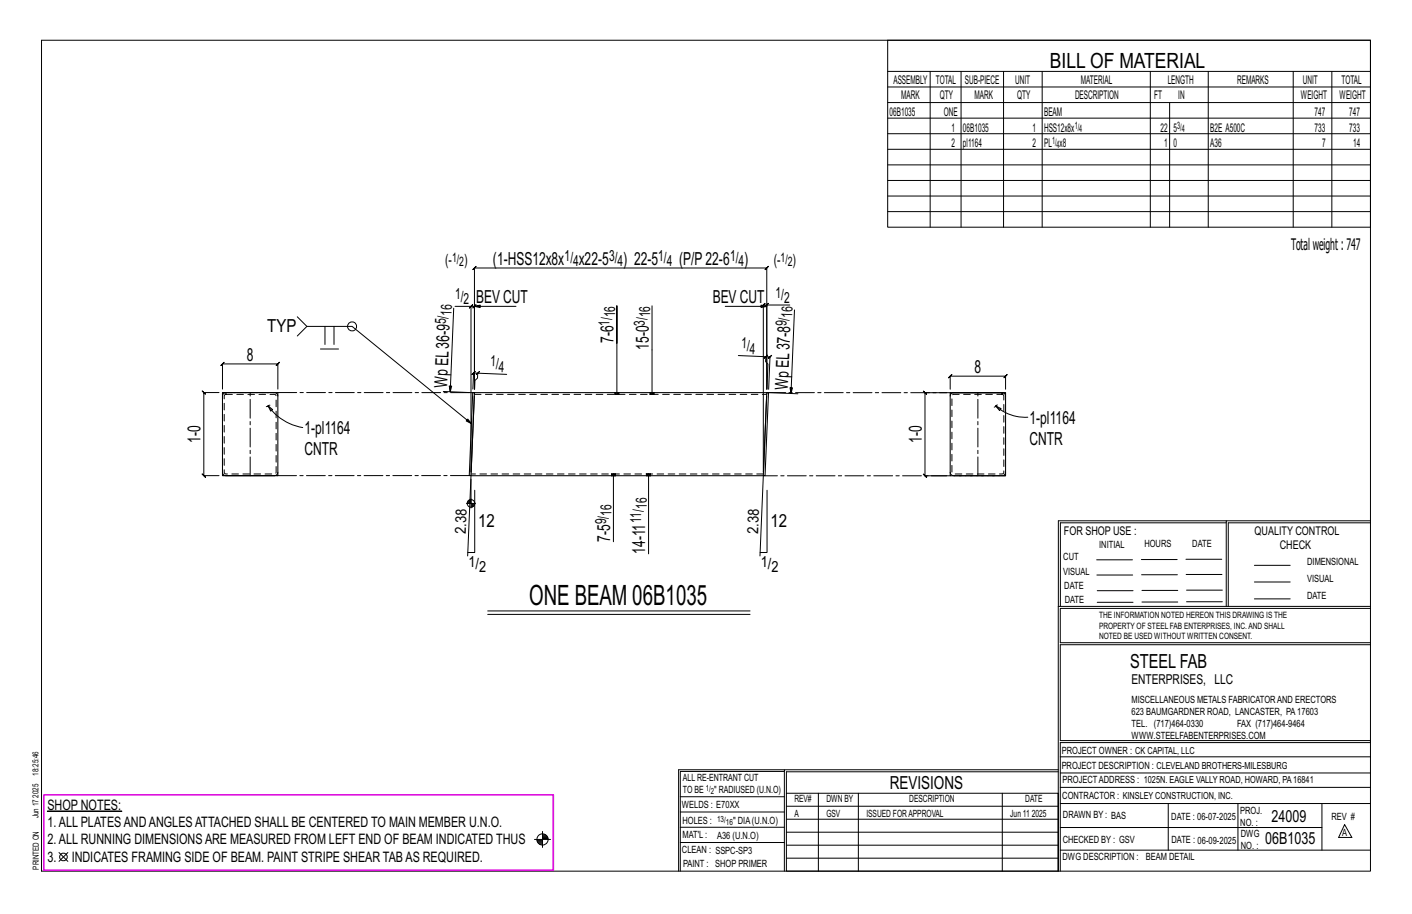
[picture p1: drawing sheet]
<svg xmlns="http://www.w3.org/2000/svg" width="432mm" height="279mm" viewBox="0 0 432 279" stroke-linecap="round" stroke-linejoin="round" font-family="sans-serif">
<path d="M14.5 247.9h22.7v.2h-22.7z" fill="#000" stroke="#000" stroke-width=".31"/>
<g fill="none" stroke="#000" stroke-width=".31">
<path d="M12.7 12.3h406.4v254h-406.4zM271.5 12.3h147.6v57.2h-147.6zM271.5 21.8h147.6M271.5 26.6h147.6M271.5 31.4h147.6M271.5 36.1h147.6M284.5 21.8v47.7M293.9 21.8v47.7M306.9 21.8v47.7M318.7 21.8v47.7M351.8 21.8v47.7M357.7 31.4v38.1"/>
<path d="M369.5 21.8v47.7M395.5 21.8v47.7M407.3 21.8v47.7M271.5 40.9h147.6M271.5 45.6h147.6M271.5 50.4h147.6M271.5 55.2h147.6M271.5 59.9h147.6M271.5 64.7h147.6M90.9 96.8l2.9 3h13.9l36.5 29.7-1.6-.8 .4-.6 1.2 1.4M93.8 99.8l-2.9 2.9M99.4 99.8v5.5"/>
<path d="M102.1 99.8v5.5M138.7 94.2l-1 25.6-.3-1.8h.7l-.4 1.8M139.1 93.6h4.9v50.7M144 93.6l-.5 .5 1-1zM144 93.6h1.1l-.5 .5 1-1-.5 .5v25.4M145.1 93.6l1.7 .4v-.7l-1.7 .3h12.7M199.4 93.5v26.5M221.8 93.6h12.7l-1.8 .4v-.7l1.8 .3M233.4 93.2l-.5 .5 1-1-.5 .5h1.1M233.4 93.6v50.7M234.5 93.2l.5-.5-1 1zM241.5 93.2h-7v25.8v-37.1l.5-.5-1 1 .5-.5h-89.4l.5-.5-1 1 .5-.5v37.1"/>
<path d="M243 94.7l-1.1 25.6-.3-1.8 .7 .1-.4 1.7M68 118.9v-7.7l-.5 .5 1-1-.5 .5h17l-.5 .5 1-1-.5 .5v7.7M98 106.7h5.5M135.6 119.7l9.5 .3M145.6 114.6l1-1zM146.1 114.1l-1.3-.1 .5-.5-1 1 .5-.5-.2 4.9M155 114.4l-8.9-.3-.1 1.5-.8 .7-.1 2.7M188.6 104.9v-11.4v26.5M225.8 108.7l8.4 .3-.1 1.5 .7 .8-.3 7.7M233.7 109.5l1-.9zM234.2 109l1.3 .1-.6 .5 1.1-1-.5 .5-.4 9.9M290.6 119v-4l-.5 .5 1-1-.5 .5h16.9l-.5 .5 1-1-.5 .5v4"/>
<path d="M67 120h-4.7l-.5-.5 1 1-.5-.5v25.4l-.5-.5 1 1-.5-.5h4.7M82 124.1l1.4 1.1-.6 .5zM82 124.1a16.3 16.3 0 0 0 10.6 6.6M82 124.1l-.6 .2M82.5 123.9l-.5 .2M234.5 120l9.5 .4M289.5 120h-6.6l-.5-.5 1 1-.5-.5v25.4l-.5-.5 1 1-.5-.5h6.6M304.5 124.1l1.6 .8-.4 .6zM304.5 124.1a13.5 13.5 0 0 0 9.8 3.4M304.5 124.1l-.5 .4M305 123.8l-.5 .3M142.6 153.9h2.8"/>
<path d="M143 153.4v.5M143.2 153.1v.8M143.4 152.9v1M143.6 152.8v1.1M143.8 152.7v1.2M144 145.4l-1 24.6M144 146.5v8.8M144.2 153.9v1.1M144.5 153.9v1.1M144.7 153.9v1M144.9 153.9v.8M145.1 153.9v.5"/>
<path d="M145.2 149.9v19h-2.1M187.6 145.4v20.2M198.3 145.4v23.9M233.4 145.4l-1 24.6M234.6 149.9v19h-2.1M375 159.8h-50.7v25.6M375 159.2h-51.3l-.1 107.1M419.1 159.2h-44.1v26.2M419.1 159.8h-43.5v25.6M335.4 171.1h10.9M335.4 175.8h11M349 171h11"/>
<path d="M349.1 175.7h11M362.7 171h10.9M362.7 175.6h11M383.6 172.8h11M383.6 177.9h11M149.1 186.8h80.3M149.1 187.8h80.3M323.7 185.4h95.4M335.5 184.1h11M335.5 180.6h11M349.2 184h11M349.2 180.5h11"/>
<path d="M362.9 180.4h10.9M362.9 184h10.9M383.6 183.1h11M419.1 186h-94.9v10.5h94.9M419.1 197.1h-94.9v29.3h94.9v.6h-94.9v39.3M239.9 235.8h-31.9v30.5M239.9 235.3h-32.4v31M323.6 235.3h-83.7v31M323.6 235.9h-83.1v6.6M324.2 236.3h94.9M324.2 231.4h94.9M163.5 256.6h4.9"/>
<path d="M164.2 256.9h1.7M164.3 257.2h1.6M164.4 257.5h1.5M164.6 257.8h1.3M165 258h.9M165.9 254.2v4.9M165.9 255.2h.9M165.9 255.7h1.5M165.9 256.3h1.7M165.9 255.5h1.3M165.9 256h1.6M208 252.9h31.9"/>
<path d="M208 257.5h31.9M208 243.6h31.9M208 248.2h31.9M240.5 242.5h83.1v23.8h-83.1zM240.5 258.4h83.1M240.5 254.4h83.1M240.5 250.4h83.1M240.5 246.5h83.1M250.3 242.5v23.8M262.5 242.5v23.8M306.5 242.5v23.8M324.2 253h80.1"/>
<path d="M324.2 245.6h94.9M324.2 259.9h94.9M324.2 240.7h94.9M357.3 245.6v14.3M378.6 245.6v14.3M404.3 245.6v14.3M411.2 252.1l2.2 3.9h-4zM18 260.6l2.8 2.7M20.8 260.6l-2.8 2.7M240.5 262.3h83.1"/>
<circle cx="107.7" cy="99.8" r="1.38"/>
<circle cx="144" cy="153.9" r="1.16"/>
<circle cx="165.9" cy="256.6" r="1.71"/>
<circle cx="19.4" cy="262" r="1.17"/>
</g>
<path d="M13.4 243h155.8v23h-155.8z" fill="none" stroke="#f0f" stroke-width=".5"/>
<g fill="none" stroke="#000" stroke-width=".32">
<path d="M68 120h17v25.4h-17zM144.6 120h.5l-1.1 25.4h-.5zM145 121.1l-.9 23.3M145.1 120h89.4M188.1 120h.1M188.1 120.6h.1M189.2 120h.1M189.2 120.6h.1M198.8 120h.1M198.8 120.6h.1M200 120h.1M200 120.6h.1"/>
<path d="M234.4 121.1l-.9 23.3M234.5 120l.5 .1-1 25.3h-.6zM290.6 120.1h16.9v25.3h-16.9zM290.6 120.1h16.9M291.5 120h15.1M68 145.4h17M69 145.4h15M85 145.4h.1M144 145.4h89.4M187 144.9h.1M187 145.4h.1M188.2 144.9h.1"/>
<path d="M188.2 145.4h.1M197.7 144.9h.1M197.7 145.4h.1M198.9 144.9h.1M198.9 145.4h.1"/>
</g>
<g fill="none" stroke="#000" stroke-width=".31" stroke-dasharray="2 1.4">
<path d="M68 120h17M69.1 120a1.06 1.06 0 0 0-1.1 1.1M85 121.1a1.06 1.06 0 0 0-1.1-1.1h-14.8v.6h14.8l.5 .3v23.5l-.1 .3-.4 .2h-14.8l-.5-.3v-23.5l.1-.4 .4-.1v-.6M145.1 120.6h89.4M188.1 120v.6M188.1 120h.1M188.2 120l-.1 .6M188.4 120h-.2l-.1 .6M188.6 120h.3v.6h-.3zM188.6 120h-.2v.6h-.2M188.6 120.6h-.2M188.9 120h.2v.6h-.2"/>
<path d="M189.1 120v.6M189.2 120h.1M189.2 120.6h.1M189.2 120.6v-.6M198.8 120v.6M198.8 120h.1M199 120l-.2 .6M199.2 120h-.2l-.2 .6M199.4 120h.2v.6h-.2zM199.4 120h-.2v.6h-.2M199.4 120.6h-.2M199.6 120h.2v.6h-.2"/>
<path d="M199.8 120v.6M199.9 120h.1M200 120.6h-.1M200 120.6v-.6M291.3 120.7l15.2-.1 .4 .3 .1 23.5-.3 .5h-15.1l-.5-.3v-23.5zM291.5 120a1.03 1.03 0 0 0-.9 1.1M306.5 120v.6zM307.5 121.1a1.03 1.03 0 0 0-.9-1.1M68 144.4a1.03 1.03 0 0 0 1 1M84 145.4a1.03 1.03 0 0 0 1-1M187 144.9h.1M187 144.9v.5"/>
<path d="M187 145.4h.1M187.2 145.4v-.5M187.4 144.9h.2v.5h-.2zM187.4 145.4h-.2v-.5h.2M187.6 145.4h.2v-.5h.2M187.6 144.9h.2M187.8 145.4h.2l.1-.5M188 145.4l.2-.5M188.2 145.4v-.5M188.2 145.4h-.1M197.7 144.9h.1M197.7 144.9v.5"/>
<path d="M197.8 145.4h-.1M197.9 145.4v-.5M198.1 144.9h.2v.5h-.2zM198.1 145.4h-.2v-.5h.2M198.3 145.4h.3v-.5h.2M198.3 144.9h.3M198.6 145.4h.2l.1-.5M198.8 145.4l.1-.5M198.9 145.4v-.5M198.9 145.4h.1M233.5 144.9h-89.4M290.6 144.4a1.06 1.06 0 0 0 1 1h14.9a1.06 1.06 0 0 0 1-1"/>
<path d="M307.5 145.4h-16.9"/>
</g>
<path d="M85 120h60.1M234.5 120h56.1M76.5 145.4v-25.4M143.5 145.4h-58.5M290.6 145.4h-56.6M299 145.4v-25.4" fill="none" stroke="#000" stroke-width=".31" stroke-dasharray="5.8 1 1 1"/>
<text font-size="8.6" x="161.8" y="184.8">ONE BEAM 06B1035</text>
<text font-size="6.4" x="321.1" y="20.7">BILL OF MATERIAL</text>
<text font-size="5.9" x="345.6" y="204.1">STEEL FAB</text>
<g font-size="5.5">
<text x="150.7" y="80.9">(1-HSS12x8x</text>
<text x="177" y="80.9">x22-5</text>
<text x="190.6" y="80.9">) 22-5</text>
<text x="207.7" y="80.9">(P/P22-6</text>
<text x="227.6" y="80.9">)</text>
<text x="145.6" y="92.7">BEV CUT</text>
<text x="218" y="92.7">BEV CUT</text>
<text x="81.7" y="101.6">TYP</text>
<text x="187.7" y="104.9" transform="rotate(-90 187.7 104.9)">7-6</text>
<text x="198.4" y="107" transform="rotate(-90 198.4 107)">15-0</text>
<text x="75.5" y="110.3">8</text>
<text x="298" y="114">8</text>
<text x="136.7" y="118.7" transform="rotate(-88 136.7 118.7)">WpEL36-9</text>
<text x="240.9" y="119.2" transform="rotate(-88 240.9 119.2)">WpEL37-8</text>
<text x="314.8" y="129.5">1-pl1164</text>
<text x="61.3" y="135.4" transform="rotate(-90 61.3 135.4)">1-0</text>
<text x="93.1" y="132.6">1-pl1164</text>
<text x="281.9" y="135.4" transform="rotate(-90 281.9 135.4)">1-0</text>
<text x="314.8" y="136">CNTR</text>
<text x="93.1" y="139.1">CNTR</text>
<text x="146.2" y="161.2">12</text>
<text x="235.6" y="161.2">12</text>
<text x="186.6" y="165.6" transform="rotate(-90 186.6 165.6)">7-5</text>
<text x="197.3" y="169.3" transform="rotate(-90 197.3 169.3)">14-11</text>
<text x="272.2" y="241.1">REVISIONS</text>
</g>
<g font-size="5.1">
<text x="388.9" y="251.3">24009</text>
<text x="386.9" y="258.1">06B1035</text>
</g>
<text font-size="4.9" x="394.8" y="76.4">Totalweight : 747</text>
<g font-size="4.7">
<text x="136.1" y="81.1">(-</text>
<text x="141.9" y="81.1">)</text>
<text x="172.7" y="79.7">1/</text>
<text x="175.3" y="81.3">4</text>
<text x="186.3" y="79.7">3/</text>
<text x="188.9" y="81.3">4</text>
<text x="201.3" y="79.7">1/</text>
<text x="203.9" y="81.3">4</text>
<text x="223.2" y="79.7">1/</text>
<text x="225.9" y="81.3">4</text>
<text x="236.6" y="81.1">(-</text>
<text x="242.4" y="81.1">)</text>
<text x="139.1" y="91.4">1/</text>
<text x="141.8" y="93.1">2</text>
<text x="237.2" y="91">1/</text>
<text x="239.8" y="92.7">2</text>
<text x="136.3" y="99.2" transform="rotate(-88 136.3 99.2)">5/</text>
<text x="138.1" y="96.6" transform="rotate(-88 138.1 96.6)">16</text>
<text x="186.4" y="99.6" transform="rotate(-90 186.4 99.6)">1/</text>
<text x="188.1" y="97" transform="rotate(-90 188.1 97)">16</text>
<text x="197.2" y="99.6" transform="rotate(-90 197.2 99.6)">3/</text>
<text x="198.8" y="97" transform="rotate(-90 198.8 97)">16</text>
<text x="240.5" y="99.7" transform="rotate(-88 240.5 99.7)">9/</text>
<text x="242.3" y="97.1" transform="rotate(-88 242.3 97.1)">16</text>
<text x="226.6" y="106.5" transform="rotate(2 226.6 106.5)">1/</text>
<text x="149.9" y="112" transform="rotate(2 149.9 112)">1/</text>
<text x="152.5" y="113.8" transform="rotate(2 152.5 113.8)">4</text>
<text x="229.2" y="108.3" transform="rotate(2 229.2 108.3)">4</text>
<text x="197.8" y="155.5" transform="rotate(-90 197.8 155.5)">16</text>
<text x="185.4" y="160.3" transform="rotate(-90 185.4 160.3)">9/</text>
<text x="187" y="157.7" transform="rotate(-90 187 157.7)">16</text>
<text x="196.1" y="159.9" transform="rotate(-90 196.1 159.9)">11/</text>
<text x="142.5" y="163.2" transform="rotate(-88 142.5 163.2)">2.38</text>
<text x="231.8" y="163.2" transform="rotate(-88 231.8 163.2)">2.38</text>
<text x="143.3" y="173.3">1/</text>
<text x="232.7" y="173.3">1/</text>
<text x="146.5" y="174.9">2</text>
<text x="235.9" y="174.9">2</text>
</g>
<g font-size="4.4">
<text x="14.5" y="247.7">SHOP NOTES:</text>
<text x="14.5" y="252.9">1.ALL PLATESANDANGLESATTACHED SHALL BE CENTERED TO MAIN MEMBER U.N.O.</text>
<text x="14.5" y="263.4">3.</text>
<text x="14.5" y="258.1">2.ALL RUNNING DIMENSIONSARE MEASURED FROM LEFT END OF BEAM INDICATED THUS</text>
<text x="21.9" y="263.4">INDICATES FRAMING SIDE OF BEAM. PAINT STRIPE SHEAR TABAS REQUIRED.</text>
</g>
<text font-size="4.2" x="346" y="209.1">ENTERPRISES, LLC</text>
<g font-size="4">
<text x="138.2" y="80">1/</text>
<text x="140.4" y="81.4">2</text>
<text x="238.7" y="80">1/</text>
<text x="240.9" y="81.4">2</text>
</g>
<g font-size="3.7">
<text x="273.2" y="25.6">ASSEMBLY</text>
<text x="286.2" y="25.6">TOTAL</text>
<text x="295.1" y="25.6">SUB-PIECE</text>
<text x="310.4" y="25.6">UNIT</text>
<text x="330.5" y="25.6">MATERIAL</text>
<text x="357.1" y="25.6">LENGTH</text>
<text x="378.3" y="25.6">REMARKS</text>
<text x="398.4" y="25.6">UNIT</text>
<text x="410.2" y="25.6">TOTAL</text>
<text x="272.1" y="35.5">06B1035</text>
<text x="275.6" y="30.4">MARK</text>
<text x="287.4" y="30.4">QTY</text>
<text x="288.6" y="35.5">ONE</text>
<text x="298" y="30.4">MARK</text>
<text x="311" y="30.4">QTY</text>
<text x="319.3" y="35.5">BEAM</text>
<text x="328.7" y="30.4">DESCRIPTION</text>
<text x="353" y="30.4">FT</text>
<text x="360.3" y="30.4">IN</text>
<text x="397.8" y="30.4">WEIGHT</text>
<text x="402" y="35.5">747</text>
<text x="409.6" y="30.4">WEIGHT</text>
<text x="412.6" y="35.5">747</text>
<text x="290.9" y="40.2">1</text>
<text x="294.5" y="40.2">06B1035</text>
<text x="315.8" y="40.2">1</text>
<text x="319.3" y="40.2">HSS12x8x</text>
<text x="354.9" y="40.2">22</text>
<text x="358.9" y="40.2">5</text>
<text x="370.1" y="40.2">B2E A500C</text>
<text x="402" y="40.2">733</text>
<text x="412.6" y="40.2">733</text>
<text x="290.9" y="45">2</text>
<text x="294.5" y="45">pl1164</text>
<text x="315.8" y="45">2</text>
<text x="319.3" y="45">PL x8</text>
<text x="356" y="45">1</text>
<text x="358.9" y="45">0</text>
<text x="370.1" y="45">A36</text>
<text x="404.3" y="45">7</text>
<text x="413.8" y="45">14</text>
<text x="325.3" y="163.4">FOR SHOP USE :</text>
<text x="383.7" y="163.4">QUALITY CONTROL</text>
<text x="391.4" y="167.8">CHECK</text>
</g>
<g font-size="3.1">
<text x="328.6" y="39.4">1/</text>
<text x="330" y="40.5">4</text>
<text x="360" y="39.4">3/</text>
<text x="361.4" y="40.5">4</text>
<text x="321.7" y="44.1">1/</text>
<text x="323.1" y="45.3">4</text>
<text x="336.2" y="167.4">INITIAL</text>
<text x="350" y="167.1">HOURS</text>
<text x="364.6" y="167.2">DATE</text>
<text x="325.2" y="171.3">CUT</text>
<text x="399.8" y="172.8">DIMENSIONAL</text>
<text x="325.1" y="175.8">VISUAL</text>
<text x="399.8" y="177.9">VISUAL</text>
<text x="325.5" y="180">DATE</text>
<text x="325.7" y="184.4">DATE</text>
<text x="399.8" y="183.1">DATE</text>
<text x="346" y="215">MISCELLANEOUS METALS FABRICATORAND ERECTORS</text>
<text x="346" y="218.6">623 BAUMGARDNER ROAD, LANCASTER, PA17603</text>
<text x="346" y="225.8">WWW.STEELFABENTERPRISES.COM</text>
<text x="346" y="222.2">TEL. (717)464-0330</text>
<text x="378.3" y="222.2">FAX (717)464-9464</text>
<text x="324.7" y="230.5">PROJECT OWNER : CK CAPITAL, LLC</text>
<text x="208.8" y="238.8">ALL RE-ENTRANT CUT</text>
<text x="324.7" y="235.1">PROJECT DESCRIPTION : CLEVELAND BROTHERS-MILESBURG</text>
<text x="324.9" y="239.5">PROJECTADDRESS : 1025N. EAGLE VALLY ROAD, HOWARD, PA16841</text>
<text x="208.8" y="242.5">TO BE</text>
<text x="218.4" y="242.5">&quot; RADIUSED (U.N.O)</text>
<text x="242.9" y="245.3">REV#</text>
<text x="252.7" y="245.3">DWN BY</text>
<text x="278.1" y="245.3">DESCRIPTION</text>
<text x="313.5" y="245.3">DATE</text>
<text x="324.9" y="244.2">CONTRACTOR : KINSLEY CONSTRUCTION, INC.</text>
<text x="208.5" y="247">WELDS : E70XX</text>
<text x="208.7" y="251.7">HOLES :</text>
<text x="224.2" y="251.8">&quot; DIA(U.N.O)</text>
<text x="242.9" y="249.9">A</text>
<text x="252.7" y="249.9">GSV</text>
<text x="264.9" y="249.9">ISSUED FORAPPROVAL</text>
<text x="309" y="249.9">Jun 11</text>
<text x="315.5" y="249.9">2025</text>
<text x="325.1" y="250">DRAWN BY : BAS</text>
<text x="358.2" y="250.5">DATE : 06-07-2025</text>
<text x="379.3" y="248.9">PROJ.</text>
<text x="407.2" y="250.5">REV #</text>
<text x="208.7" y="256.3">MAT'L :</text>
<text x="219.3" y="256.4">A36 (U.N.O)</text>
<text x="325" y="257.6">CHECKED BY : GSV</text>
<text x="358.3" y="257.7">DATE : 06-09-2025</text>
<text x="379.3" y="252.5">NO. :</text>
<text x="379.5" y="255.9">DWG</text>
<text x="410.5" y="255.5">A</text>
<text x="208.6" y="260.7">CLEAN : SSPC-SP3</text>
<text x="324.9" y="262.9">DWG DESCRIPTION :</text>
<text x="350.4" y="263">BEAM DETAIL</text>
<text x="379.5" y="259.5">NO. :</text>
<text x="208.9" y="265">PAINT : SHOP PRIMER</text>
</g>
<g font-size="2.7">
<text x="336.1" y="189">THE INFORMATION NOTED HEREON THIS DRAWING IS THE</text>
<text x="336.1" y="195.4">NOTED BE USED WITHOUT WRITTEN CONSENT.</text>
<text x="336.1" y="192.2">PROPERTY OF STEEL FAB ENTERPRISES, INC.AND SHALL</text>
</g>
<g font-size="2.6">
<text x="215.9" y="241.8">1/</text>
<text x="217.4" y="242.7">2</text>
<text x="219.3" y="251.1">13/</text>
<text x="222" y="252.1">16</text>
</g>
<g font-size="2.5">
<text x="11.7" y="237.1" transform="rotate(-90 11.7 237.1)">18:25:46</text>
<text x="11.8" y="243.8" transform="rotate(-90 11.8 243.8)">2025</text>
<text x="11.8" y="250.1" transform="rotate(-90 11.8 250.1)">Jun 17</text>
<text x="11.9" y="265.8" transform="rotate(-90 11.9 265.8)">PRINTED ON</text>
</g>
</svg>
